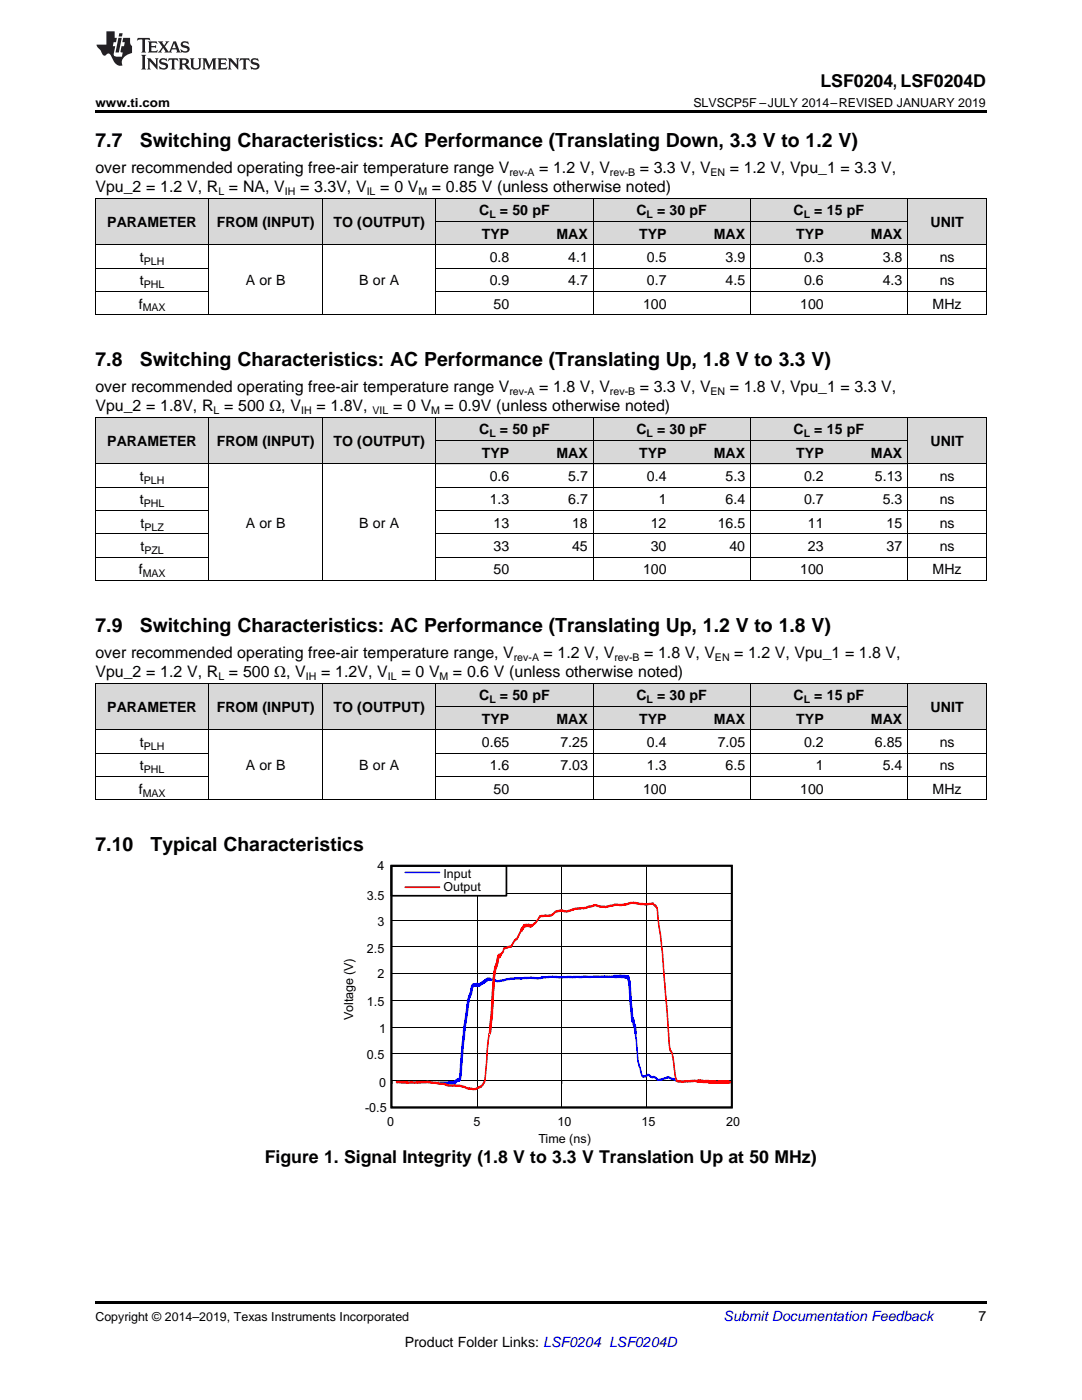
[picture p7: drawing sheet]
<svg xmlns="http://www.w3.org/2000/svg" width="216mm" height="279mm" viewBox="0 0 216 279" stroke-linecap="round" stroke-linejoin="round" font-family="sans-serif">
<g fill="#d8d8d8">
<path d="M19 136.4h22.7v9.3h-22.7z"/>
<path d="M41.7 136.4h22.6v9.3h-22.6z"/>
<path d="M64.3 136.4h22.7v9.3h-22.7z"/>
<path d="M181.2 136.4h15.6v9.3h-15.6z"/>
<path d="M87 141h15.7v4.7h-15.7z"/>
<path d="M102.7 141h15.7v4.7h-15.7z"/>
<path d="M118.4 141h15.7v4.7h-15.7z"/>
<path d="M134.1 141h15.7v4.7h-15.7z"/>
<path d="M149.8 141h15.7v4.7h-15.7z"/>
<path d="M165.5 141h15.7v4.7h-15.7z"/>
<path d="M87 136.4h15.7v4.6h-15.7z"/>
<path d="M102.7 136.4h15.7v4.6h-15.7z"/>
<path d="M118.4 136.4h15.7v4.6h-15.7z"/>
<path d="M134.1 136.4h15.7v4.6h-15.7z"/>
<path d="M149.8 136.4h15.7v4.6h-15.7z"/>
<path d="M165.5 136.4h15.7v4.6h-15.7z"/>
<path d="M19 83.3h22.7v9.3h-22.7z"/>
<path d="M41.7 83.3h22.6v9.3h-22.6z"/>
<path d="M64.3 83.3h22.7v9.3h-22.7z"/>
<path d="M181.2 83.3h15.6v9.3h-15.6z"/>
<path d="M87 88h15.7v4.6h-15.7z"/>
<path d="M102.7 88h15.7v4.6h-15.7z"/>
<path d="M118.4 88h15.7v4.6h-15.7z"/>
<path d="M134.1 88h15.7v4.6h-15.7z"/>
<path d="M149.8 88h15.7v4.6h-15.7z"/>
<path d="M165.5 88h15.7v4.6h-15.7z"/>
<path d="M87 83.3h15.7v4.7h-15.7z"/>
<path d="M102.7 83.3h15.7v4.7h-15.7z"/>
<path d="M118.4 83.3h15.7v4.7h-15.7z"/>
<path d="M134.1 83.3h15.7v4.7h-15.7z"/>
<path d="M149.8 83.3h15.7v4.7h-15.7z"/>
<path d="M165.5 83.3h15.7v4.7h-15.7z"/>
<path d="M19 39.6h22.7v9.3h-22.7z"/>
<path d="M41.7 39.6h22.6v9.3h-22.6z"/>
<path d="M64.3 39.6h22.7v9.3h-22.7z"/>
<path d="M181.2 39.6h15.6v9.3h-15.6z"/>
<path d="M87 44.2h15.7v4.7h-15.7z"/>
<path d="M102.7 44.2h15.7v4.7h-15.7z"/>
<path d="M118.4 44.2h15.7v4.7h-15.7z"/>
<path d="M134.1 44.2h15.7v4.7h-15.7z"/>
<path d="M149.8 44.2h15.7v4.7h-15.7z"/>
<path d="M165.5 44.2h15.7v4.7h-15.7z"/>
<path d="M87 39.6h15.7v4.6h-15.7z"/>
<path d="M102.7 39.6h15.7v4.6h-15.7z"/>
<path d="M118.4 39.6h15.7v4.6h-15.7z"/>
<path d="M134.1 39.6h15.7v4.6h-15.7z"/>
<path d="M149.8 39.6h15.7v4.6h-15.7z"/>
<path d="M165.5 39.6h15.7v4.6h-15.7z"/>
</g>
<path d="M19 259.7h177.8v.5h-177.8z" fill="#000"/>
<path d="M78.3 178.3h67.7M95.2 173v48M112.1 173v48M129.1 173v48M78.3 183.6h67.7M78.3 189h67.7M78.3 194.3h67.7M78.3 199.7h67.7M78.3 205h67.7M78.3 210.3h67.7M78.3 215.7h67.7" fill="none" stroke="#000" stroke-width=".2"/>
<path d="M78.3 215.7h.1v.6h-.1zM95.2 215.7h.1v.6h-.1zM112.1 215.7h.1v.6h-.1zM129 215.7h.1v.6h-.1zM145.9 215.7h.1v.6h-.1z" fill-rule="evenodd" fill="#000"/>
<g fill="#4f82bd">
<path d="M79.1 215.7l1.9 .1 .4 .2-.2 .3-2-.1-.2-.2z" fill-rule="evenodd"/>
<path d="M81.1 215.9l2.2-.1 .1 .2-.2 .3h-1.8l-.3-.1z" fill-rule="evenodd"/>
<path d="M83.2 215.9l2.2-.2 .1 .2-.1 .3h-2.1z" fill-rule="evenodd"/>
<path d="M85.2 215.8h2.2l.2 .3-.2 .2h-1.3l-.7-.1z" fill-rule="evenodd"/>
</g>
<g fill="#00f">
<path d="M87.3 215.9h2.2l.1 .2-.1 .2h-2.1z" fill-rule="evenodd"/>
<path d="M89.4 215.9l1.3-.1-.1 .1 .4-.4 .6-.2 .1 .1-.1 .3-.5 .2 .1-.2-.1 .3-.5 .3h-1.1l-.1-.1z" fill-rule="evenodd"/>
</g>
<path d="M89.4 215.9l1.3-.1-.1 .1 .4-.4 .6-.2 .1 .1-.1 .3-.5 .2 .1-.2-.1 .3-.5 .3h-1.1l-.1-.1z" fill="none" stroke="#00f" stroke-width=".2"/>
<path d="M93.6 198.7l.2 .2-.2 1.1h-.2l-.1-.2h.3l-.8 5.8v-.1l-.8 9.2-.1 .8-.1 .1h-.2l.2-.1-.2 .3-.2-.3 .2-.2 .1 .1h-.2l.2-.3 .1 .1-.2 .2 .9-9.9 .7-5.7 .2-.3 .2 .2-.3 .1z" fill-rule="evenodd" fill="#00f"/>
<path d="M93.6 198.7l.2 .2-.2 1.1h-.2l-.1-.2h.3l-.8 5.8v-.1l-.8 9.2-.1 .8-.1 .1h-.2l.2-.1-.2 .3-.2-.3 .2-.2 .1 .1h-.2l.2-.3 .1 .1-.2 .2 .9-9.9 .7-5.7 .2-.3 .2 .2-.3 .1z" fill="none" stroke="#00f" stroke-width=".2"/>
<path d="M94.3 196.5l.5-.2 .4 .1-.2 .1 .2-.3 .5 .2-.2 .1 .3-.2 .1 .2-.2 .3-.5-.1 .1-.1-.2 .3-.3-.2 .1 .1-.6 .1 .1-.1-.3 1.6-.3 .7-.2 .1-.1-.3z" fill-rule="evenodd" fill="#00f"/>
<path d="M94.3 196.5l.5-.2 .4 .1-.2 .1 .2-.3 .5 .2-.2 .1 .3-.2 .1 .2-.2 .3-.5-.1 .1-.1-.2 .3-.3-.2 .1 .1-.6 .1 .1-.1-.3 1.6-.3 .7-.2 .1-.1-.3z" fill="none" stroke="#00f" stroke-width=".2"/>
<path d="M95.7 196.3l.7-.5h.2h-.1l.7-.5 .6-.1 .1 .1-.1 .4h-.6l-1.4 1-.2-.1z" fill-rule="evenodd" fill="#00f"/>
<path d="M95.7 196.3l.7-.5h.2h-.1l.7-.5 .6-.1 .1 .1-.1 .4h-.6l-1.4 1-.2-.1z" fill="none" stroke="#00f" stroke-width=".2"/>
<g fill="#00f">
<path d="M97.7 195.2l.7 .1 .8 .3 .7-.1 .1 .3-.2 .2h-.7l-.7-.3h-.7z" fill-rule="evenodd"/>
<path d="M99.8 195.6l2-.5 .3 .2-.2 .2-.7 .1-.8 .3h-.5z" fill-rule="evenodd"/>
<path d="M101.8 195.2l1.9-.2h.3l.2 .3-.3 .2h-2z" fill-rule="evenodd"/>
<path d="M103.9 195.1l2-.2 .3 .1v.1l-.1 .3-2.1 .1z" fill-rule="evenodd"/>
<path d="M106 194.9l1.4 .1 .7-.1 .2 .3-.5 .2h-1.7l-.2-.2z" fill-rule="evenodd"/>
<path d="M108 194.9l2.2-.2 .2 .2-.2 .3-2 .1z" fill-rule="evenodd"/>
<path d="M110.1 194.8h2.2l.2 .2-.2 .2h-2.1z" fill-rule="evenodd"/>
<path d="M112.2 194.9l2.1-.1 .2 .3-.2 .1h-2z" fill-rule="evenodd"/>
<path d="M114.3 194.8l2.1-.1 .2 .2-.2 .3h-2z" fill-rule="evenodd"/>
<path d="M116.3 194.8l2.2-.1 .2 .2-.3 .3h-2z" fill-rule="evenodd"/>
<path d="M118.4 194.8l2.2-.1 .1 .2-.1 .2h-2.1z" fill-rule="evenodd"/>
<path d="M120.5 194.7l2.1-.1 .2 .3-.2 .2h-1.9h-.2z" fill-rule="evenodd"/>
<path d="M122.5 194.7h2.2l.2 .3-.2 .2-.1-.2 .1 .1h-2l-.2-.1z" fill-rule="evenodd"/>
</g>
<path d="M122.5 194.7h2.2l.2 .3-.2 .2-.1-.2 .1 .1h-2l-.2-.1z" fill="none" stroke="#00f" stroke-width=".2"/>
<path d="M124.7 194.7l.8 .2 .2 .9-.1-.2 .1 .2 .7 8h-.3l.1-.5 .2-.1 .2 1.2-.1-.2h.1l.2 .5-.2-.1h.2l.1 .4 .1 1.1-.2 .3-.1-.2-.2-1.4 .2 .2h-.1l-.2-.2v-.4l.1 .2-.2-.2-.2-.9 .3-.1-.1 .6-.3-.9-.6-7.2 .1 .2-.2-.4-.1-.6 .2 .2-.7-.2z" fill-rule="evenodd" fill="#00f"/>
<path d="M124.7 194.7l.8 .2 .2 .9-.1-.2 .1 .2 .7 8h-.3l.1-.5 .2-.1 .2 1.2-.1-.2h.1l.2 .5-.2-.1h.2l.1 .4 .1 1.1-.2 .3-.1-.2-.2-1.4 .2 .2h-.1l-.2-.2v-.4l.1 .2-.2-.2-.2-.9 .3-.1-.1 .6-.3-.9-.6-7.2 .1 .2-.2-.4-.1-.6 .2 .2-.7-.2z" fill="none" stroke="#00f" stroke-width=".2"/>
<g fill="#00f">
<path d="M126.7 206h.2l.1 .1 .5 5.8 .7 2.7-.1-.2 .3 .3-.1-.1h.6l.1 .3-.2 .1-.5 .1-.4-.3-.7-2.8z" fill-rule="evenodd"/>
<path d="M128.8 214.6l.5-.3h.2l.4 .4-.1-.1 .4 .2h-.1h.6l.4 .3v.3h-.2l-.4-.3 .1 .1h-.7l-.7-.5h.2l-.6 .3z" fill-rule="evenodd"/>
<path d="M130.9 215l.4 .3h-.1h.5l1.3-.4 .2 .1-.3 .4-1.6 .3-.5-.4z" fill-rule="evenodd"/>
<path d="M133 214.9l.4-.1 1.1 .4 .7 .4v.3h-.2l-.6-.3h.1l-.5-.1-.6-.3-.4 .1z" fill-rule="evenodd"/>
</g>
<g fill="#4f82bd">
<path d="M135 215.5l1 .2 1.2-.2 .1 .3-.2 .2h-1.7l-.5-.2z" fill-rule="evenodd"/>
<path d="M137.1 215.6l1.6-.1h.5l.2 .3-.2 .2h-2z" fill-rule="evenodd"/>
<path d="M139.1 215.6h2.2l.2 .2-.2 .3-2-.1-.2-.1z" fill-rule="evenodd"/>
<path d="M141.2 215.7h2.2l.1 .3-.1 .2h-1.2l-.9-.1z" fill-rule="evenodd"/>
<path d="M143.3 215.8l2.2-.1 .1 .2-.3 .3h-1.9z" fill-rule="evenodd"/>
<path d="M145.4 215.7l.6 .1v.4l-.6-.1z" fill-rule="evenodd"/>
</g>
<g fill="#f00">
<path d="M79.1 215.7l1.9 .1 .4 .2-.2 .3-2-.1-.2-.2z" fill-rule="evenodd"/>
<path d="M81.1 215.9l2.2-.1 .1 .2-.2 .3h-1.8l-.3-.1z" fill-rule="evenodd"/>
<path d="M83.2 215.9l2.2-.2 .1 .2-.1 .3h-2.1z" fill-rule="evenodd"/>
<path d="M85.2 215.8l1.8 .1 .4 .1 .2 .2-.2 .2h-.2l-1.8-.2-.2-.1z" fill-rule="evenodd"/>
<path d="M87.4 216h1.1l.9 .4h-.1h.2l.1 .4h-.3l-.9-.3h.1l-1.1-.1-.1-.1z" fill-rule="evenodd"/>
<path d="M89.4 216.4h2.1l.2 .4-.2 .1-2-.1-.1-.1z" fill-rule="evenodd"/>
<path d="M91.5 216.5l.3-.1 1.8 .6 .2 .4-.4 .1-1.6-.6h-.2z" fill-rule="evenodd"/>
<path d="M93.5 217.1l1.3 .1h-.2l.9-.4h.3l-.1 .4-1 .4-1.1-.1z" fill-rule="evenodd"/>
<path d="M97.7 205.7l.2 .1v.1l-.1 .7h-.2l-.1-.3 .2 .1-.8 9.3a.39 .39 0 0 1-.4 .6l.2-.2-.2 .5-.4 .5h-.5v-.3l.4-.1h-.2l.5-.5v.1l.1-.4 .2-.1-.1 .1 .7-7.5 .3-2.3h.2l.1 .2-.2-.1v.1z" fill-rule="evenodd"/>
<path d="M99.4 190.5l.3-.1 .1 .4-.1-.1-.1 .1 .2-.5a.4 .4 0 0 1 0 .7l.1-.1-.1 .2h-.2l-.1-.4 .2 .1-.3 1.4-.3 .3 .2-.2-.2 .7h-.2l.2-.1-.4 2.2-.4 7.3-.4 3.5-.1 .2-.2-.2 .4-3.5 .4-7.4 .4-2.2 .1-.2 .2 .1-.2 .1 .1-.6 .2-.2-.2 .2z" fill-rule="evenodd"/>
</g>
<path d="M99.4 190.5l.3-.1 .1 .4-.1-.1-.1 .1 .2-.5a.4 .4 0 0 1 0 .7l.1-.1-.1 .2h-.2l-.1-.4 .2 .1-.3 1.4-.3 .3 .2-.2-.2 .7h-.2l.2-.1-.4 2.2-.4 7.3-.4 3.5-.1 .2-.2-.2 .4-3.5 .4-7.4 .4-2.2 .1-.2 .2 .1-.2 .1 .1-.6 .2-.2-.2 .2z" fill="none" stroke="#f00" stroke-width=".2"/>
<g fill="#f00">
<path d="M100.5 189l1-.3 .6 .1-.2 .4-1.3 .2h.1l-.3 .8-.5 .6-.1-.4 .4-.5-.1 .1z" fill-rule="evenodd"/>
<path d="M103.9 185.6l.2-.1v.3l-.6 1.4-.3 .4h-.3h.2l-.4 .4 .1-.1-.6 1-.3 .2-.1-.3 .3-.3-.1 .1 .7-1.2 .4-.2h-.1l.4-.4-.2 .1z" fill-rule="evenodd"/>
<path d="M104.5 184.6l.4-.1h1.3v.3l-.2 .2-1.2-.1-.8 1-.1-.4z" fill-rule="evenodd"/>
</g>
<path d="M104.5 184.6l.4-.1h1.3v.3l-.2 .2-1.2-.1-.8 1-.1-.4z" fill="none" stroke="#f00" stroke-width=".2"/>
<g fill="#f00">
<path d="M107.7 182.7l.5-.1 .1 .4-.6 .1 .2-.1-.9 1.3-.7 .6h-.3v-.3l.9-.7-.1 .1z" fill-rule="evenodd"/>
<path d="M108 182.6l.7-.1h1h-.1l.7-.2 .1 .1-.1 .3-.6 .3h-1.5z" fill-rule="evenodd"/>
<path d="M110.2 182.3l.8-.7 .9-.1 .5 .2v.3l-.6-.1h.1l-1.1 .2h.1l-.6 .6-.2-.1z" fill-rule="evenodd"/>
<path d="M112.2 181.6l.9 .1 1.2-.4 .2 .1-.1 .3-1.2 .4-.9-.1z" fill-rule="evenodd"/>
<path d="M114.3 181.3l.5-.2 1.5-.1 .3 .2-.2 .3-1.6 .1-.5 .1z" fill-rule="evenodd"/>
<path d="M116.3 181.1l1.7-.4h-.1l.6-.2 .2 .2-.3 .3-1.6 .4h-.5z" fill-rule="evenodd"/>
<path d="M118.4 180.5l.5-.1 .9 .3 .8 .1 .1 .2-.2 .2h-.8l-.9-.4-.3 .1z" fill-rule="evenodd"/>
<path d="M120.5 180.8l2.1-.4 .2 .2-.4 .3-1.5 .3-.4-.1z" fill-rule="evenodd"/>
<path d="M122.5 180.4l.6-.1 .9 .1h-.2l.9-.1 .2 .2-.2 .2-1 .2-1.1-.1z" fill-rule="evenodd"/>
<path d="M124.6 180.4l1.4-.4h.7l.3 .2-.2 .2h-.9l-1.1 .3h-.2z" fill-rule="evenodd"/>
<path d="M126.8 180l2.1 .3 .1 .2-.1 .2-1.7-.2-.5-.1z" fill-rule="evenodd"/>
<path d="M128.8 180.3l1.6-.2 .3 .5-.1-.1 .3 .1 .2 .5-.2 .1-.2-.4 .1 .2-.3-.1-.3-.4 .2 .1-.3-.1h.2l-1.4 .2z" fill-rule="evenodd"/>
<path d="M130.9 180.8l.2 .1 .2 .3 .6 5.3 .3 2.8-.1-.2 .1 .2 .1 .7 .9 10.8-.2 .2-.1-.2-1-11.4 .2 .2-.2-.2-.9-8.1v.1l-.2-.3z" fill-rule="evenodd"/>
<path d="M132.9 200.7l.2-.1 .1 .2 .6 8.4-.1-.1 .2 .5-.1-.1 .2 .1 .3 .8 .8 5.2-.1-.2 .2 .3-.1 .2-.3-.1-.2-1.2-.5-3.6-.4-1.2 .2 .1-.3-.1-.1-.5z" fill-rule="evenodd"/>
<path d="M135 215.5l1 .2 1.2-.2 .1 .3-.2 .2h-1.7l-.5-.2z" fill-rule="evenodd"/>
<path d="M137.1 215.6l1.6-.1h.5l.2 .3-.2 .2h-2z" fill-rule="evenodd"/>
<path d="M139.1 215.6h2.2l.2 .2-.2 .3-2-.1-.2-.1z" fill-rule="evenodd"/>
</g>
<path d="M139.1 215.6h2.2l.2 .2-.2 .3-2-.1-.2-.1z" fill="none" stroke="#f00" stroke-width=".2"/>
<path d="M141.2 215.7h2.2l.1 .3-.1 .2h-1.2l-.9-.1z" fill-rule="evenodd" fill="#f00"/>
<path d="M141.2 215.7h2.2l.1 .3-.1 .2h-1.2l-.9-.1z" fill="none" stroke="#f00" stroke-width=".2"/>
<path d="M143.3 215.8l2.2-.1 .1 .2-.3 .3h-1.9z" fill-rule="evenodd" fill="#f00"/>
<path d="M143.3 215.8l2.2-.1 .1 .2-.3 .3h-1.9z" fill="none" stroke="#f00" stroke-width=".2"/>
<path d="M145.4 215.7l.6 .1v.4l-.6-.1z" fill-rule="evenodd" fill="#f00"/>
<path d="M78.1 172.8h23v6h-23z" fill-rule="evenodd" fill="#fff"/>
<path d="M78.1 172.8h23v6h-23z" fill="none" stroke="#000" stroke-width=".34"/>
<path d="M80.9 174.1h6.8" fill="none" stroke="#00f" stroke-width=".34"/>
<path d="M80.9 177.1h6.8" fill="none" stroke="#f00" stroke-width=".34"/>
<path d="M78.1 172.8h67.9v48.2h-67.9z" fill="none" stroke="#000" stroke-width=".36"/>
<g fill="none" stroke="#000" stroke-width=".2">
<path d="M19 39.5h177.8M19.1 39.5v23.4M41.6 39.5v23.4M64.3 39.5v23.4M87 39.5v23.4M118.3 39.5v23.4M149.7 39.5v23.4M181.1 39.5v23.4M196.8 39.5v23.4M19 58.2h22.7M19 53.5h22.7M19 48.8h177.8"/>
<path d="M87 58.2h109.8M87 53.5h109.8M87 44.2h94.1M19 62.8h177.8M19 97.2h22.7M19 92.6h177.8M19 83.3h177.8M19.1 83.3v32.6M41.6 83.3v32.6M64.3 83.3v32.6M87 83.3v32.6M87 97.2h109.8"/>
<path d="M87 87.9h94.1M118.3 83.3v32.6M149.7 83.3v32.6M181.1 83.3v32.6M196.8 83.3v32.6M19 115.9h177.8M19 111.2h22.7M19 106.6h22.7M19 101.9h22.7M87 111.2h109.8M87 106.6h109.8M87 101.9h109.8"/>
<path d="M19 136.3h177.8M19.1 136.4v23.3M41.6 136.4v23.3M64.3 136.4v23.3M87 136.4v23.3M118.3 136.4v23.3M149.7 136.4v23.3M181.1 136.4v23.3M196.8 136.4v23.3M19 159.6h177.8M19 155h22.7M19 150.3h22.7"/>
<path d="M19 145.6h177.8M87 155h109.8M87 150.3h109.8M87 141h94.1"/>
</g>
<path d="M19 22h177.8v.5h-177.8zM19 62.8l.2 .1zM64.2 62.8l.1 .1zM86.9 62.8l.1 .1zM102.6 62.8l.1 .1zM118.3 62.8l.1 .1zM134 62.8l.1 .1zM149.6 62.8l.2 .1zM165.3 62.8l.2 .1zM181 62.8l.2 .1zM196.7 62.8l.1 .1z" fill="#000"/>
<g fill="#231f20">
<path d="M27.5 7.6l-.1 .5 .4-.2h.6v.1v2.1l-.2 .4h1l-.3-.4v-2.1l.1-.1h.5l.5 .2-.2-.5zM29.5 8.3l.2 .3v1.5l-.2 .4h1.8l.2-.6a1.04 1.04 0 0 1-1.3 .2v-.7h.6l.3 .2v-.6l-.3 .2h-.6v-.6l.8-.1 .4 .3-.2-.5zM31.5 8.3l.9 1.1-.9 1.1h.8l-.2-.2 .5-.7 .4 .7-.2 .2h1.5l-.1-.2 .1-.4h.9l.1 .4-.2 .2h1l-.3-.3-.7-1.9h-.5l-.9 2-.8-1 .9-1h-.8l.1 .3-.3 .5-.4-.6 .2-.2zM34.7 8.6l.4 1h-.7zM36.3 8.4a.63 .63 0 0 0-.2 .7 .63 .63 0 0 0 .6 .4l.6 .2 .1 .2a.75 .75 0 0 1-.7 .4 .75 .75 0 0 1-.6-.5l.1 .7 .1-.1a1.11 1.11 0 0 0 1.5-.6 1.13 1.13 0 0 0-1.2-.8l-.1-.4a1.04 1.04 0 0 1 1.2 .2l-.2-.5-.1 .1-.5-.2zM28.2 10.9l.2 .4v2.2l-.2 .4h1l-.3-.4v-2.2l.3-.4zM29.3 11.6l.3 .4v1.5l-.3 .4h.8l-.2-.4v-1.3l1.5 1.7v-1.9l.2-.4h-.7l.2 .4v.9l-1.1-1.3zM32 11.8a.62 .62 0 0 0-.2 .7 .62 .62 0 0 0 .6 .4l.6 .1 .1 .3a.76 .76 0 0 1-.7 .3 .76 .76 0 0 1-.6-.4l.1 .7 .1-.1a1.11 1.11 0 0 0 1.5-.6 1.13 1.13 0 0 0-1.2-.8l-.1-.4a1.04 1.04 0 0 1 1.2 .2l-.2-.6-.1 .1-.5-.1zM33.7 11.6l-.2 .6a.61 .61 0 0 1 .8-.3v1.6l-.2 .4h.9l-.2-.4v-1.6a.63 .63 0 0 1 .8 .3l-.2-.6zM35.6 11.6l.3 .4v1.5l-.3 .4h1l-.2-.2v-.8l.5 .2a.76 .76 0 0 0 1.2 .7l-1-1a.58 .58 0 0 0 .6-.5 .58 .58 0 0 0-.5-.6zM36.4 11.9h.1a.45 .45 0 0 1 .5 .1 .45 .45 0 0 1 .1 .5l-.7 .2zM37.9 11.6l.2 .2a2.17 2.17 0 0 0 .3 1.9 .99 .99 0 0 0 1.6-.6v-1.1l.2-.4h-.7l.2 .2a1.92 1.92 0 0 1-.2 1.8 .6 .6 0 0 1-.9-.5v-1.1l.2-.4zM40.4 11.6l.2 .4v1.5l-.2 .4h.7l-.2-.4v-1.4l.8 1.8 .8-1.8v1.4l-.2 .4h.9l-.2-.4v-1.5l.2-.4h-.8l-.6 1.5-.6-1.5zM43.4 11.6l.2 .4v1.5l-.2 .4h1.8l.2-.6a1.04 1.04 0 0 1-1.3 .1v-.6h.5l.4 .2v-.6l-.4 .2h-.5v-.7h.8l.3 .3-.1-.6zM45.5 11.6l.2 .4v1.5l-.2 .4h.7l-.2-.4v-1.3l1.5 1.7v-1.9l.2-.4h-.7l.2 .4v.9l-1.1-1.3zM47.9 11.6l-.1 .6a.61 .61 0 0 1 .8-.3v1.6l-.3 .4h1l-.3-.4 .1-1.6a.63 .63 0 0 1 .7 .3l-.1-.6zM50.2 11.8a.62 .62 0 0 0-.2 .7 .62 .62 0 0 0 .6 .4l.6 .1 .2 .3a.76 .76 0 0 1-.8 .3 .76 .76 0 0 1-.6-.4l.1 .7 .2-.1a1.11 1.11 0 0 0 1.5-.6 1.13 1.13 0 0 0-1.3-.8l-.1-.4a1.04 1.04 0 0 1 1.2 .2l-.1-.6-.2 .1-.5-.1z"/>
<path d="M21.2 6.3v2.6h-1.9l.1 .4 .7 .9a.91 .91 0 0 0 1 .8 .56 .56 0 0 1 .5-.3 .56 .56 0 0 1 .5 .3l.4 .8a1.53 1.53 0 0 0 1.9 1.2 1.54 1.54 0 0 1 1-2.1l.9-.3v-1.4a1.52 1.52 0 0 1-.3-1.6h-1.4l-.2 .8h.5l-.2 .8h-.4l-.2 1v.2l.4 .1-.2 .8a1.93 1.93 0 0 1-1.6-.3l.3-1.8h-.5l.2-.8h.4l.2-.8h-.4v-1.3zM23.6 7.6l-.6 2.9h.7l.6-2.9zM23.8 6.6l-.1 .7h.6l.2-.7z"/>
</g>
<g font-size="3.9">
<text x="19" y="29.3">7.7</text>
<text x="27.9" y="29.3">Switching Characteristics: AC Performance (Translating Down, 3.3 V to 1.2 V)</text>
<text x="19" y="73">7.8</text>
<text x="27.9" y="73">Switching Characteristics: AC Performance (Translating Up, 1.8 V to 3.3 V)</text>
<text x="19" y="126.1">7.9</text>
<text x="27.9" y="126.1">Switching Characteristics: AC Performance (Translating Up, 1.2 V to 1.8 V)</text>
<text x="19" y="169.8">7.10</text>
<text x="30.1" y="169.8">Typical Characteristics</text>
</g>
<g font-size="3.5">
<text x="163.7" y="17.3">LSF0204, LSF0204D</text>
<text x="52.8" y="232.1">Figure 1. Signal Integrity (1.8 V to 3.3 V Translation Up at 50 MHz)</text>
</g>
<g font-size="3.2">
<text x="19" y="34.4">over recommended operating free-air temperature range V</text>
<text x="107.6" y="34.4">= 1.2 V, V</text>
<text x="127.7" y="34.4">= 3.3 V, V</text>
<text x="145.6" y="34.4">= 1.2 V, Vpu_1 = 3.3 V,</text>
<text x="19" y="38.3">Vpu_2 = 1.2 V, R = NA, V</text>
<text x="59.9" y="38.3">= 3.3V, V</text>
<text x="75.9" y="38.3">= 0 V</text>
<text x="86.2" y="38.3">= 0.85 V (unless otherwise noted)</text>
<text x="19" y="78.2">over recommended operating free-air temperature range V</text>
<text x="19" y="82.1">Vpu_2 = 1.8V, R = 500 Ω, V</text>
<text x="63.2" y="82.1">= 1.8V,</text>
<text x="78.4" y="82.1">= 0 V</text>
<text x="88.7" y="82.1">= 0.9V (unless otherwise noted)</text>
<text x="107.6" y="78.2">= 1.8 V, V</text>
<text x="127.7" y="78.2">= 3.3 V, V</text>
<text x="145.6" y="78.2">= 1.8 V, Vpu_1 = 3.3 V,</text>
<text x="19" y="131.2">over recommended operating free-air temperature range, V</text>
<text x="108.5" y="131.2">= 1.2 V, V</text>
<text x="128.6" y="131.2">= 1.8 V, V</text>
<text x="146.5" y="131.2">= 1.2 V, Vpu_1 = 1.8 V,</text>
<text x="19" y="135.1">Vpu_2 = 1.2 V, R = 500 Ω, V</text>
<text x="64.1" y="135.1">= 1.2V, V</text>
<text x="80.1" y="135.1">= 0 V</text>
<text x="90.4" y="135.1">= 0.6 V (unless otherwise noted)</text>
</g>
<g font-size="2.8">
<text x="21.4" y="45.3">PARAMETER</text>
<text x="43.3" y="45.3">FROM (INPUT)</text>
<text x="66.5" y="45.3">TO (OUTPUT)</text>
<text x="95.6" y="43">C</text>
<text x="96.2" y="47.6">TYP</text>
<text x="99.8" y="43">= 50 pF</text>
<text x="111" y="47.6">MAX</text>
<text x="127" y="43">C</text>
<text x="127.5" y="47.6">TYP</text>
<text x="131.1" y="43">= 30 pF</text>
<text x="142.4" y="47.6">MAX</text>
<text x="158.4" y="43">C</text>
<text x="158.9" y="47.6">TYP</text>
<text x="162.5" y="43">= 15 pF</text>
<text x="173.8" y="47.6">MAX</text>
<text x="185.7" y="45.3">UNIT</text>
<text x="27.9" y="52.3">t</text>
<text x="97.7" y="52.3">0.8</text>
<text x="113.4" y="52.3">4.1</text>
<text x="129.1" y="52.3">0.5</text>
<text x="144.8" y="52.3">3.9</text>
<text x="160.4" y="52.3">0.3</text>
<text x="176.1" y="52.3">3.8</text>
<text x="187.5" y="52.3">ns</text>
<text x="27.9" y="56.9">t</text>
<text x="49" y="56.9">A or B</text>
<text x="71.7" y="56.9">B or A</text>
<text x="97.7" y="56.9">0.9</text>
<text x="113.4" y="56.9">4.7</text>
<text x="129.1" y="56.9">0.7</text>
<text x="144.8" y="56.9">4.5</text>
<text x="160.4" y="56.9">0.6</text>
<text x="176.1" y="56.9">4.3</text>
<text x="187.5" y="56.9">ns</text>
<text x="27.7" y="61.6">f</text>
<text x="98.5" y="61.6">50</text>
<text x="128.3" y="61.6">100</text>
<text x="159.7" y="61.6">100</text>
<text x="186.1" y="61.6">MHz</text>
<text x="21.4" y="89">PARAMETER</text>
<text x="43.3" y="89">FROM (INPUT)</text>
<text x="66.5" y="89">TO (OUTPUT)</text>
<text x="95.6" y="86.7">C</text>
<text x="99.8" y="86.7">= 50 pF</text>
<text x="127" y="86.7">C</text>
<text x="131.1" y="86.7">= 30 pF</text>
<text x="158.4" y="86.7">C</text>
<text x="162.5" y="86.7">= 15 pF</text>
<text x="185.7" y="89">UNIT</text>
<text x="96.2" y="91.4">TYP</text>
<text x="111" y="91.4">MAX</text>
<text x="127.5" y="91.4">TYP</text>
<text x="142.4" y="91.4">MAX</text>
<text x="158.9" y="91.4">TYP</text>
<text x="173.8" y="91.4">MAX</text>
<text x="27.9" y="96">t</text>
<text x="27.9" y="100.7">t</text>
<text x="97.7" y="96">0.6</text>
<text x="97.7" y="100.7">1.3</text>
<text x="113.4" y="96">5.7</text>
<text x="113.4" y="100.7">6.7</text>
<text x="129.1" y="96">0.4</text>
<text x="131.4" y="100.7">1</text>
<text x="144.8" y="96">5.3</text>
<text x="144.8" y="100.7">6.4</text>
<text x="160.4" y="96">0.2</text>
<text x="160.4" y="100.7">0.7</text>
<text x="174.6" y="96">5.13</text>
<text x="176.1" y="100.7">5.3</text>
<text x="187.5" y="96">ns</text>
<text x="187.5" y="100.7">ns</text>
<text x="28" y="105.3">t</text>
<text x="49" y="105.3">A or B</text>
<text x="71.7" y="105.3">B or A</text>
<text x="98.5" y="105.3">13</text>
<text x="114.2" y="105.3">18</text>
<text x="129.9" y="105.3">12</text>
<text x="143.2" y="105.3">16.5</text>
<text x="161.2" y="105.3">11</text>
<text x="176.9" y="105.3">15</text>
<text x="187.5" y="105.3">ns</text>
<text x="28" y="110">t</text>
<text x="98.5" y="110">33</text>
<text x="114.2" y="110">45</text>
<text x="129.9" y="110">30</text>
<text x="145.6" y="110">40</text>
<text x="161.2" y="110">23</text>
<text x="176.9" y="110">37</text>
<text x="187.5" y="110">ns</text>
<text x="27.7" y="114.7">f</text>
<text x="98.5" y="114.7">50</text>
<text x="128.3" y="114.7">100</text>
<text x="159.7" y="114.7">100</text>
<text x="186.1" y="114.7">MHz</text>
<text x="21.4" y="142.1">PARAMETER</text>
<text x="43.3" y="142.1">FROM (INPUT)</text>
<text x="66.5" y="142.1">TO (OUTPUT)</text>
<text x="95.6" y="139.8">C</text>
<text x="99.8" y="139.8">= 50 pF</text>
<text x="127" y="139.8">C</text>
<text x="131.1" y="139.8">= 30 pF</text>
<text x="158.4" y="139.8">C</text>
<text x="162.5" y="139.8">= 15 pF</text>
<text x="185.7" y="142.1">UNIT</text>
<text x="27.9" y="149.1">t</text>
<text x="96.2" y="144.4">TYP</text>
<text x="96.2" y="149.1">0.65</text>
<text x="111" y="144.4">MAX</text>
<text x="111.8" y="149.1">7.25</text>
<text x="127.5" y="144.4">TYP</text>
<text x="129.1" y="149.1">0.4</text>
<text x="142.4" y="144.4">MAX</text>
<text x="143.2" y="149.1">7.05</text>
<text x="158.9" y="144.4">TYP</text>
<text x="160.4" y="149.1">0.2</text>
<text x="173.8" y="144.4">MAX</text>
<text x="174.6" y="149.1">6.85</text>
<text x="187.5" y="149.1">ns</text>
<text x="27.9" y="153.7">t</text>
<text x="49" y="153.7">A or B</text>
<text x="71.7" y="153.7">B or A</text>
<text x="97.7" y="153.7">1.6</text>
<text x="111.8" y="153.7">7.03</text>
<text x="129.1" y="153.7">1.3</text>
<text x="144.8" y="153.7">6.5</text>
<text x="162.8" y="153.7">1</text>
<text x="176.1" y="153.7">5.4</text>
<text x="187.5" y="153.7">ns</text>
<text x="27.7" y="158.4">f</text>
<text x="98.5" y="158.4">50</text>
<text x="128.3" y="158.4">100</text>
<text x="159.7" y="158.4">100</text>
<text x="186.1" y="158.4">MHz</text>
<text x="195.3" y="263.6">7</text>
<text x="80.8" y="268.9">Product Folder Links: LSF0204 LSF0204D</text>
</g>
<text font-size="2.8" fill="#0000c8" x="144.4" y="263.6">Submit Documentation Feedback</text>
<g font-size="2.5">
<text x="19" y="21.4">www.ti.com</text>
<text x="138.4" y="21.4">SLVSCP5F –JULY 2014–REVISED JANUARY 2019</text>
<text x="75.3" y="173.6">4</text>
<text x="73.2" y="179.7">3.5</text>
<text x="88.5" y="175.2">Input</text>
<text x="88.5" y="177.9">Output</text>
<text x="75.3" y="184.8">3</text>
<text x="73.2" y="190.2">2.5</text>
<text x="75.3" y="195.3">2</text>
<text x="70.4" y="203.5" transform="rotate(-90 70.4 203.5)">Voltage (V)</text>
<text x="73.2" y="200.9">1.5</text>
<text x="75.7" y="206.2">1</text>
<text x="73.2" y="211.4">0.5</text>
<text x="72.8" y="221.8">-0.5</text>
<text x="75.7" y="217">0</text>
<text x="77.2" y="224.7">0</text>
<text x="94.5" y="224.7">5</text>
<text x="111.3" y="224.7">10</text>
<text x="128" y="224.7">15</text>
<text x="144.9" y="224.7">20</text>
<text x="107.4" y="228.1">Time (ns)</text>
<text x="19" y="263.6">Copyright © 2014–2019, Texas Instruments Incorporated</text>
</g>
<g font-size="2.1">
<text x="101.6" y="35.1">rev-A</text>
<text x="121.7" y="35.1">rev-B</text>
<text x="141.8" y="35.1">EN</text>
<text x="43.6" y="38.9">L</text>
<text x="56.8" y="38.9">IH</text>
<text x="73.2" y="38.9">IL</text>
<text x="83.5" y="38.9">M</text>
<text x="97.6" y="43.5">L</text>
<text x="129" y="43.5">L</text>
<text x="160.4" y="43.5">L</text>
<text x="28.7" y="52.8">PLH</text>
<text x="28.7" y="57.5">PHL</text>
<text x="28.5" y="62.2">MAX</text>
<text x="42.6" y="82.7">L</text>
<text x="60.1" y="82.7">IH</text>
<text x="74.3" y="82.7">VIL</text>
<text x="86" y="82.7">M</text>
<text x="101.6" y="78.8">rev-A</text>
<text x="121.7" y="78.8">rev-B</text>
<text x="141.8" y="78.8">EN</text>
<text x="97.6" y="87.3">L</text>
<text x="129" y="87.3">L</text>
<text x="160.4" y="87.3">L</text>
<text x="28.7" y="96.6">PLH</text>
<text x="28.7" y="101.2">PHL</text>
<text x="28.8" y="105.9">PLZ</text>
<text x="28.8" y="110.6">PZL</text>
<text x="28.5" y="115.2">MAX</text>
<text x="102.5" y="131.9">rev-A</text>
<text x="122.6" y="131.9">rev-B</text>
<text x="142.7" y="131.9">EN</text>
<text x="43.6" y="135.7">L</text>
<text x="61" y="135.7">IH</text>
<text x="77.4" y="135.7">IL</text>
<text x="87.7" y="135.7">M</text>
<text x="97.6" y="140.3">L</text>
<text x="129" y="140.3">L</text>
<text x="160.4" y="140.3">L</text>
<text x="28.7" y="149.6">PLH</text>
<text x="28.7" y="154.3">PHL</text>
<text x="28.5" y="159">MAX</text>
</g>
</svg>
